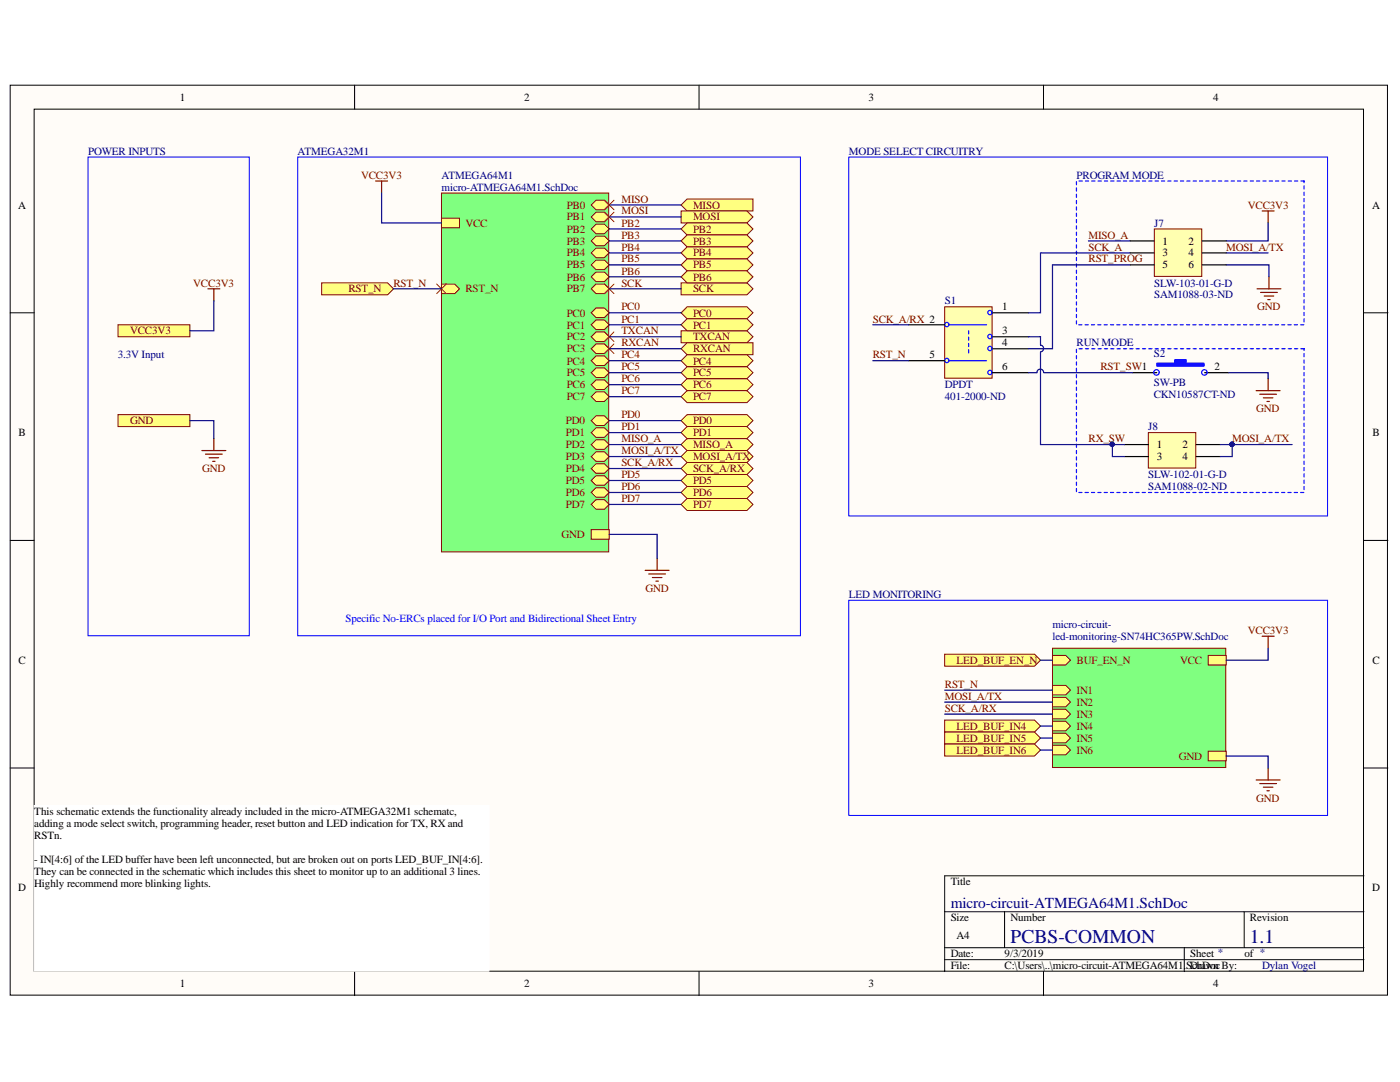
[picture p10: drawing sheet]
<svg xmlns="http://www.w3.org/2000/svg" width="279mm" height="216mm" viewBox="0 0 279 216" stroke-linecap="round" stroke-linejoin="round" font-family="sans-serif">
<g fill="#fffcf8" stroke="#000" stroke-width=".2">
<path d="M2 17h274.9v181.6h-274.9z"/>
<path d="M6.8 21.8h265.3v172h-265.3z"/>
</g>
<g fill="none" stroke="#000" stroke-width=".2">
<path d="M70.8 17v4.8M139.5 17v4.8M208.3 17v4.8M2 62.4h4.8M272.2 62.4h4.8M2 107.8h4.8M272.2 107.8h4.8M2 153.2h4.8M272.2 153.2h4.8M272.2 174.8h-83.7v19.1M70.8 193.9v4.8M139.5 193.9v4.8"/>
<path d="M188.5 181.9h83.7M188.5 189.1h83.7M188.5 191.5h83.7M200.5 181.9v7.2M208.3 193.9v4.8M236.3 189.1v4.8M248.3 181.9v7.2"/>
</g>
<path d="M6.8 160.7h90.8v33.1h-90.8z" fill="#fff" stroke="#fff" stroke-width=".2"/>
<path d="M250.9 57.6h4.7M251.6 58.4h3.3M251.9 42.1h2.4M252.3 59.1h1.9M253 59.8h.5M253.1 42.1v2.4M253.3 55.2v2.4M250.7 78h4.8M251.4 78.7h3.4M252.1 79.4h1.9M253.1 75.6v2.4M252.8 80.1h.5" fill="none" stroke="#800000" stroke-width=".24"/>
<path d="M59.4 31.3h100.3v95.6h-100.3zM169.4 31.3h95.5v71.7h-95.5z" fill="none" stroke="#00f" stroke-width=".2"/>
<path d="M260.3 36.1h-45.5v28.7h45.5v-28.7" fill="none" stroke="#00f" stroke-width=".24" stroke-dasharray=".6 .6"/>
<path d="M210 129.3h34.6v23.9h-34.6z" fill="#80ff80" stroke="#800000" stroke-width=".2"/>
<path d="M210 143.9h2.7l.9 1-.9 .9h-2.7z" fill-rule="evenodd" fill="#ffff80"/>
<path d="M210 143.9h2.7l.9 1-.9 .9h-2.7z" fill="none" stroke="#800000" stroke-width=".2"/>
<path d="M241.1 130.8h3.6v1.9h-3.6z" fill-rule="evenodd" fill="#ffff80"/>
<path d="M241.1 130.8h3.6v1.9h-3.6z" fill="none" stroke="#800000" stroke-width=".2"/>
<path d="M210 141.5h2.7l.9 1-.9 .9h-2.7z" fill-rule="evenodd" fill="#ffff80"/>
<path d="M210 141.5h2.7l.9 1-.9 .9h-2.7z" fill="none" stroke="#800000" stroke-width=".2"/>
<path d="M210 136.8h2.7l.9 .9-.9 1h-2.7z" fill-rule="evenodd" fill="#ffff80"/>
<path d="M210 136.8h2.7l.9 .9-.9 1h-2.7z" fill="none" stroke="#800000" stroke-width=".2"/>
<path d="M241.1 149.9h3.6v1.9h-3.6z" fill-rule="evenodd" fill="#ffff80"/>
<path d="M241.1 149.9h3.6v1.9h-3.6z" fill="none" stroke="#800000" stroke-width=".2"/>
<path d="M210 139.1h2.7l.9 1-.9 1h-2.7z" fill-rule="evenodd" fill="#ffff80"/>
<path d="M210 139.1h2.7l.9 1-.9 1h-2.7z" fill="none" stroke="#800000" stroke-width=".2"/>
<path d="M210 148.7h2.7l.9 1-.9 .9h-2.7z" fill-rule="evenodd" fill="#ffff80"/>
<path d="M210 148.7h2.7l.9 1-.9 .9h-2.7z" fill="none" stroke="#800000" stroke-width=".2"/>
<path d="M210 146.3h2.7l.9 1-.9 .9h-2.7z" fill-rule="evenodd" fill="#ffff80"/>
<path d="M210 146.3h2.7l.9 1-.9 .9h-2.7z" fill="none" stroke="#800000" stroke-width=".2"/>
<path d="M210 130.8h2.7l.9 .9-.9 1h-2.7z" fill-rule="evenodd" fill="#ffff80"/>
<path d="M210 130.8h2.7l.9 .9-.9 1h-2.7z" fill="none" stroke="#800000" stroke-width=".2"/>
<g fill="#ffff80" stroke="#800000" stroke-width=".2">
<path d="M23.5 64.8h14.4v2.4h-14.4z" fill-rule="evenodd"/>
<path d="M23.5 82.7h14.4v2.4h-14.4z" fill-rule="evenodd"/>
</g>
<path d="M41.5 57.6h2.4M42.7 57.6v2.4M40.3 89.9h4.8M41 90.6h3.4M41.7 91.3h1.9M42.4 92.1h.5M42.7 87.5v2.4" fill="none" stroke="#800000" stroke-width=".24"/>
<path d="M17.6 31.3h32.2v95.6h-32.2zM169.4 119.8h95.5v42.9h-95.5z" fill="none" stroke="#00f" stroke-width=".2"/>
<g fill="#ffff80" stroke="#800000" stroke-width=".2">
<path d="M188.5 143.7h18l1.2 1.2-1.2 1.2h-18z" fill-rule="evenodd"/>
<path d="M188.5 146.1h18l1.2 1.2-1.2 1.2h-18z" fill-rule="evenodd"/>
<path d="M188.5 148.5h18l1.2 1.2-1.2 1.2h-18z" fill-rule="evenodd"/>
</g>
<path d="M251.9 127h2.4M253.1 127v2.3M250.7 155.6h4.8M251.4 156.4h3.4M252.1 157.1h1.9M252.8 157.8h.5M253.1 153.2v2.4" fill="none" stroke="#800000" stroke-width=".24"/>
<path d="M188.5 130.5h18l1.2 1.2-1.2 1.2h-18z" fill-rule="evenodd" fill="#ffff80" stroke="#800000" stroke-width=".2"/>
<path d="M88.1 38.5h33.4v71.6h-33.4z" fill="#80ff80" stroke="#800000" stroke-width=".2"/>
<path d="M118 105.7h3.6v1.9h-3.6z" fill-rule="evenodd" fill="#ffff80"/>
<path d="M118 105.7h3.6v1.9h-3.6z" fill="none" stroke="#800000" stroke-width=".2"/>
<path d="M118 57.6l.9-.9h1.7l1 .9-1 1h-1.7z" fill-rule="evenodd" fill="#ffff80"/>
<path d="M118 57.6l.9-.9h1.7l1 .9-1 1h-1.7z" fill="none" stroke="#800000" stroke-width=".2"/>
<path d="M88.1 56.7h2.6l1 .9-1 1h-2.6z" fill-rule="evenodd" fill="#ffff80"/>
<path d="M88.1 56.7h2.6l1 .9-1 1h-2.6z" fill="none" stroke="#800000" stroke-width=".2"/>
<path d="M88.1 43.5h3.6v1.9h-3.6z" fill-rule="evenodd" fill="#ffff80"/>
<path d="M88.1 43.5h3.6v1.9h-3.6z" fill="none" stroke="#800000" stroke-width=".2"/>
<path d="M118 88.7l.9-.9h1.7l1 .9-1 1h-1.7z" fill-rule="evenodd" fill="#ffff80"/>
<path d="M118 88.7l.9-.9h1.7l1 .9-1 1h-1.7z" fill="none" stroke="#800000" stroke-width=".2"/>
<path d="M118 62.4l.9-.9h1.7l1 .9-1 1h-1.7z" fill-rule="evenodd" fill="#ffff80"/>
<path d="M118 62.4l.9-.9h1.7l1 .9-1 1h-1.7z" fill="none" stroke="#800000" stroke-width=".2"/>
<path d="M118 86.3l.9-.9h1.7l1 .9-1 1h-1.7z" fill-rule="evenodd" fill="#ffff80"/>
<path d="M118 86.3l.9-.9h1.7l1 .9-1 1h-1.7z" fill="none" stroke="#800000" stroke-width=".2"/>
<path d="M118 91.1l.9-1h1.7l1 1-1 1h-1.7z" fill-rule="evenodd" fill="#ffff80"/>
<path d="M118 91.1l.9-1h1.7l1 1-1 1h-1.7z" fill="none" stroke="#800000" stroke-width=".2"/>
<path d="M118 83.9l.9-.9h1.7l1 .9-1 1h-1.7z" fill-rule="evenodd" fill="#ffff80"/>
<path d="M118 83.9l.9-.9h1.7l1 .9-1 1h-1.7z" fill="none" stroke="#800000" stroke-width=".2"/>
<path d="M118 79.1l.9-.9h1.7l1 .9-1 1h-1.7z" fill-rule="evenodd" fill="#ffff80"/>
<path d="M118 79.1l.9-.9h1.7l1 .9-1 1h-1.7z" fill="none" stroke="#800000" stroke-width=".2"/>
<path d="M118 95.9l.9-1h1.7l1 1-1 .9h-1.7z" fill-rule="evenodd" fill="#ffff80"/>
<path d="M118 95.9l.9-1h1.7l1 1-1 .9h-1.7z" fill="none" stroke="#800000" stroke-width=".2"/>
<path d="M118 64.8l.9-1h1.7l1 1-1 1h-1.7z" fill-rule="evenodd" fill="#ffff80"/>
<path d="M118 64.8l.9-1h1.7l1 1-1 1h-1.7z" fill="none" stroke="#800000" stroke-width=".2"/>
<path d="M118 76.8l.9-1h1.7l1 1-1 .9h-1.7z" fill-rule="evenodd" fill="#ffff80"/>
<path d="M118 76.8l.9-1h1.7l1 1-1 .9h-1.7z" fill="none" stroke="#800000" stroke-width=".2"/>
<path d="M118 43.3l.9-1h1.7l1 1-1 .9h-1.7z" fill-rule="evenodd" fill="#ffff80"/>
<path d="M118 43.3l.9-1h1.7l1 1-1 .9h-1.7z" fill="none" stroke="#800000" stroke-width=".2"/>
<path d="M118 55.2l.9-.9h1.7l1 .9-1 1h-1.7z" fill-rule="evenodd" fill="#ffff80"/>
<path d="M118 55.2l.9-.9h1.7l1 .9-1 1h-1.7z" fill="none" stroke="#800000" stroke-width=".2"/>
<path d="M118 74.4l.9-1h1.7l1 1-1 .9h-1.7z" fill-rule="evenodd" fill="#ffff80"/>
<path d="M118 74.4l.9-1h1.7l1 1-1 .9h-1.7z" fill="none" stroke="#800000" stroke-width=".2"/>
<path d="M118 67.2l.9-1h1.7l1 1-1 1h-1.7z" fill-rule="evenodd" fill="#ffff80"/>
<path d="M118 67.2l.9-1h1.7l1 1-1 1h-1.7z" fill="none" stroke="#800000" stroke-width=".2"/>
<path d="M118 52.9l.9-1h1.7l1 1-1 .9h-1.7z" fill-rule="evenodd" fill="#ffff80"/>
<path d="M118 52.9l.9-1h1.7l1 1-1 .9h-1.7z" fill="none" stroke="#800000" stroke-width=".2"/>
<path d="M118 69.6l.9-1h1.7l1 1-1 .9h-1.7z" fill-rule="evenodd" fill="#ffff80"/>
<path d="M118 69.6l.9-1h1.7l1 1-1 .9h-1.7z" fill="none" stroke="#800000" stroke-width=".2"/>
<path d="M118 100.7l.9-1h1.7l1 1-1 .9h-1.7z" fill-rule="evenodd" fill="#ffff80"/>
<path d="M118 100.7l.9-1h1.7l1 1-1 .9h-1.7z" fill="none" stroke="#800000" stroke-width=".2"/>
<path d="M118 50.5l.9-1h1.7l1 1-1 .9h-1.7z" fill-rule="evenodd" fill="#ffff80"/>
<path d="M118 50.5l.9-1h1.7l1 1-1 .9h-1.7z" fill="none" stroke="#800000" stroke-width=".2"/>
<path d="M118 40.9l.9-1h1.7l1 1-1 1h-1.7z" fill-rule="evenodd" fill="#ffff80"/>
<path d="M118 40.9l.9-1h1.7l1 1-1 1h-1.7z" fill="none" stroke="#800000" stroke-width=".2"/>
<path d="M118 72l.9-1h1.7l1 1-1 .9h-1.7z" fill-rule="evenodd" fill="#ffff80"/>
<path d="M118 72l.9-1h1.7l1 1-1 .9h-1.7z" fill="none" stroke="#800000" stroke-width=".2"/>
<path d="M118 98.3l.9-1h1.7l1 1-1 .9h-1.7z" fill-rule="evenodd" fill="#ffff80"/>
<path d="M118 98.3l.9-1h1.7l1 1-1 .9h-1.7z" fill="none" stroke="#800000" stroke-width=".2"/>
<path d="M118 45.7l.9-1h1.7l1 1-1 .9h-1.7z" fill-rule="evenodd" fill="#ffff80"/>
<path d="M118 45.7l.9-1h1.7l1 1-1 .9h-1.7z" fill="none" stroke="#800000" stroke-width=".2"/>
<path d="M118 48.1l.9-1h1.7l1 1-1 .9h-1.7z" fill-rule="evenodd" fill="#ffff80"/>
<path d="M118 48.1l.9-1h1.7l1 1-1 .9h-1.7z" fill="none" stroke="#800000" stroke-width=".2"/>
<path d="M118 93.5l.9-1h1.7l1 1-1 .9h-1.7z" fill-rule="evenodd" fill="#ffff80"/>
<path d="M118 93.5l.9-1h1.7l1 1-1 .9h-1.7z" fill="none" stroke="#800000" stroke-width=".2"/>
<g fill="#ffff80" stroke="#800000" stroke-width=".2">
<path d="M135.9 40.9l1.2-1.2h13.2v2.4h-13.2z" fill-rule="evenodd"/>
<path d="M135.9 42.1h13.2l1.2 1.2-1.2 1.2h-13.2z" fill-rule="evenodd"/>
<path d="M135.9 56.4h13.2l1.2 1.2-1.2 1.2h-13.2z" fill-rule="evenodd"/>
<path d="M135.9 66h13.2l1.2 1.2-1.2 1.2h-13.2z" fill-rule="evenodd"/>
<path d="M135.9 69.6l1.2-1.2h13.2v2.4h-13.2z" fill-rule="evenodd"/>
<path d="M135.9 88.7l1.2-1.2h12l1.2 1.2-1.2 1.2h-12z" fill-rule="evenodd"/>
<path d="M135.9 91.1l1.2-1.2h12l1.2 1.2-1.2 1.2h-12z" fill-rule="evenodd"/>
<path d="M135.9 93.5l1.2-1.2h12l1.2 1.2-1.2 1.2h-12z" fill-rule="evenodd"/>
<path d="M135.9 45.7l1.2-1.2h12l1.2 1.2-1.2 1.2h-12z" fill-rule="evenodd"/>
<path d="M135.9 48.1l1.2-1.2h12l1.2 1.2-1.2 1.2h-12z" fill-rule="evenodd"/>
<path d="M135.9 50.5l1.2-1.2h12l1.2 1.2-1.2 1.2h-12z" fill-rule="evenodd"/>
<path d="M135.9 52.9l1.2-1.2h12l1.2 1.2-1.2 1.1h-12z" fill-rule="evenodd"/>
<path d="M135.9 55.2l1.2-1.2h12l1.2 1.2-1.2 1.2h-12z" fill-rule="evenodd"/>
<path d="M135.9 62.4l1.2-1.2h12l1.2 1.2-1.2 1.2h-12z" fill-rule="evenodd"/>
<path d="M135.9 83.9l1.2-1.2h12l1.2 1.2-1.2 1.2h-12z" fill-rule="evenodd"/>
<path d="M135.9 64.8l1.2-1.2h12l1.2 1.2-1.2 1.2h-12z" fill-rule="evenodd"/>
<path d="M135.9 72l1.2-1.2h12l1.2 1.2-1.2 1.2h-12z" fill-rule="evenodd"/>
<path d="M135.9 74.4l1.2-1.2h12l1.2 1.2-1.2 1.2h-12z" fill-rule="evenodd"/>
<path d="M135.9 76.8l1.2-1.2h12l1.2 1.2-1.2 1.2h-12z" fill-rule="evenodd"/>
<path d="M135.9 79.1l1.2-1.1h12l1.2 1.1-1.2 1.2h-12z" fill-rule="evenodd"/>
<path d="M135.9 86.3l1.2-1.2h12l1.2 1.2-1.2 1.2h-12z" fill-rule="evenodd"/>
<path d="M135.9 95.9l1.2-1.2h12l1.2 1.2-1.2 1.2h-12z" fill-rule="evenodd"/>
<path d="M135.9 98.3l1.2-1.2h12l1.2 1.2-1.2 1.2h-12z" fill-rule="evenodd"/>
<path d="M135.9 100.7l1.2-1.2h12l1.2 1.2-1.2 1.2h-12z" fill-rule="evenodd"/>
</g>
<path d="M120.6 39.9l1.9 2M122.5 39.9l-1.9 2M87.1 56.7l2 1.9M89.1 56.7l-2 1.9M120.6 42.3l1.9 1.9M120.6 56.7l1.9 1.9M122.5 42.3l-1.9 1.9M122.5 56.7l-1.9 1.9M120.6 66.2l1.9 2M120.6 68.6l1.9 1.9M122.5 66.2l-1.9 2M122.5 68.6l-1.9 1.9" fill="none" stroke="#f00" stroke-width=".2"/>
<path d="M75 36.1h2.3M76.2 36.1v2.4M128.8 113.8h4.7M129.5 114.5h3.3M130.2 115.2h1.9M130.9 116h.5M131.1 111.4v2.4" fill="none" stroke="#800000" stroke-width=".24"/>
<path d="M229.2 86.3h9.4v7.1h-9.4z" fill="#ffffb0" stroke="#800000" stroke-width=".2"/>
<path d="M224.4 88.7h4.8M224.4 91.1h4.8M238.7 88.7h4.8M238.7 91.1h4.8" fill="none" stroke="#000" stroke-width=".24"/>
<path d="M188.5 61.2h9.5v14.3h-9.5z" fill="#ffffb0" stroke="#800000" stroke-width=".2"/>
<g fill="none" stroke="#00f" stroke-width=".24">
<path d="M189.5 64.8h7.4M189.5 72h7.4"/>
<circle cx="189" cy="71.9" r=".43"/>
<circle cx="189" cy="64.8" r=".43"/>
<circle cx="197.6" cy="69.5" r=".43"/>
<circle cx="197.6" cy="62.4" r=".43"/>
<circle cx="197.6" cy="74.3" r=".43"/>
<circle cx="197.6" cy="67.1" r=".43"/>
<circle cx="230.8" cy="74.3" r=".55"/>
<circle cx="240.4" cy="74.3" r=".55"/>
</g>
<path d="M193.3 66v4.8M260.3 69.6h-45.5v28.7h45.5v-28.7" fill="none" stroke="#00f" stroke-width=".24" stroke-dasharray=".6 .6"/>
<path d="M181.4 64.8h7.1M181.4 72h7.1M198.1 62.4h7.2M198.1 67.2h7.2M198.1 69.6h7.2M198.1 74.4h7.2M226.1 74.4h4.7M240.4 74.4h4.8" fill="none" stroke="#000" stroke-width=".24"/>
<circle cx="245.9" cy="88.7" r=".43" fill="#000080" stroke="#000080" stroke-width=".2"/>
<g fill="#00f" stroke="#00f" stroke-width=".2">
<path d="M234.5 71.8l2.1-.1 .1 .8-.1 .1h-2l-.2-.1z"/>
<path d="M230.9 72.5h9.3l.1 .5-.1 .1h-9.2l-.2-.1z"/>
</g>
<path d="M64.2 56.4h13.1l1.2 1.2-1.2 1.2h-13.1z" fill-rule="evenodd" fill="#ffff80" stroke="#800000" stroke-width=".2"/>
<g fill="none" stroke="#000080" stroke-width=".24">
<path d="M76.2 38.5v6h11.9M78.5 57.6h9.6M121.6 48.1h14.3M121.6 50.5h14.3M121.6 40.9h14.3M121.6 43.3h14.3M121.6 57.6h14.3M121.6 55.2h14.3M121.6 52.9h14.3M121.6 45.7h14.3M217.2 48.1h8.4M225.6 50.5h-17.9v11.9h-2.4"/>
<path d="M225.6 52.9h-15.6v16.7h-4.7M244.7 52.9h8.6v2.3M244.7 50.5h8.4M253.1 44.5v3.6h-8.4M42.7 60v6h-4.8M121.6 67.2h14.3M121.6 69.6h14.3M121.6 62.4h14.3M121.6 79.1h14.3M121.6 64.8h14.3M121.6 76.8h14.3M121.6 74.4h14.3"/>
<path d="M121.6 72h14.3M174.2 64.8h7.2M174.2 72h7.2M205.3 67.2h2.4v1.7a.67 .67 0 0 1 .6 .6 .67 .67 0 0 1-.7 .7M207.7 70.3v18.4h14.3v2.4h2.4M208.3 74.4a.67 .67 0 0 0-.7-.8 .67 .67 0 0 0-.7 .8h-1.6M208.4 74.4h17.7M245.2 74.4h7.9v1.2M37.9 83.9h4.8v3.6M121.6 88.7h14.3M121.6 91.1h14.3M121.6 93.5h14.3"/>
<path d="M121.6 86.3h14.3M121.6 83.9h14.3M121.6 95.9h14.3M121.6 98.3h14.3M222 88.7h2.4M243.5 88.7h14.4M245.9 88.7v2.4h-2.4M121.6 106.6h9.5v4.8M121.6 100.7h14.3M188.5 137.7h21.5M207.7 131.7h2.3M253.1 129.3v2.4h-8.4"/>
<path d="M188.5 142.5h21.5M188.5 140.1h21.5M207.7 144.9h2.3M207.7 147.3h2.3M207.7 149.7h2.3M244.7 150.9h8.4v2.3"/>
</g>
<g fill="#000080" stroke="#000080" stroke-width=".2">
<circle cx="222" cy="88.7" r=".43"/>
<circle cx="245.9" cy="88.7" r=".43"/>
</g>
<path d="M230.4 45.7h9.4v9.4h-9.4z" fill="#ffffb0" stroke="#800000" stroke-width=".2"/>
<path d="M225.6 48.1h4.8M225.6 50.5h4.8M225.6 52.9h4.8M239.9 48.1h4.8M239.9 50.5h4.8M239.9 52.9h4.8" fill="none" stroke="#000" stroke-width=".24"/>
<g font-size="3.9" fill="#000080">
<text x="201.7" y="188.3">PCBS-COMMON</text>
<text x="249.5" y="188.3">1.1</text>
</g>
<text font-size="3" fill="#000080" x="189.7" y="181.2">micro-circuit-ATMEGA64M1.SchDoc</text>
<g font-size="2.2">
<text x="35.9" y="20.1">1</text>
<text x="104.6" y="20.1">2</text>
<text x="173.3" y="20.1">3</text>
<text x="242.1" y="20.1">4</text>
<text x="3.6" y="41.6">A</text>
<text x="273.8" y="41.6">A</text>
<text x="232" y="48.8">1</text>
<text x="232" y="51.2">3</text>
<text x="232" y="53.5">5</text>
<text x="237.2" y="48.8">2</text>
<text x="237.2" y="51.2">4</text>
<text x="237.2" y="53.5">6</text>
<text x="200" y="61.9">1</text>
<text x="185.5" y="71.5">5</text>
<text x="200" y="66.7">3</text>
<text x="200" y="69.1">4</text>
<text x="200" y="73.9">6</text>
<text x="242.4" y="73.9">2</text>
<text x="3.7" y="87">B</text>
<text x="230.8" y="89.4">1</text>
<text x="236" y="89.4">2</text>
<text x="273.9" y="87">B</text>
<text x="230.8" y="91.9">3</text>
<text x="236" y="91.9">4</text>
<text x="3.7" y="132.4">C</text>
<text x="273.9" y="132.4">C</text>
<text x="6.9" y="162.6">This schematic extends the functionality already included in the micro-ATMEGA32M1 schematc,</text>
<text x="6.9" y="165">adding a mode select switch, programming header, reset button and LED indication for TX, RX and</text>
<text x="6.9" y="167.5">RSTn.</text>
<text x="6.9" y="172.2">- IN[4:6] ofthe LED buffer have been left unconnected, but are broken out on ports LED_BUF_IN[4:6].</text>
<text x="3.6" y="177.9">D</text>
<text x="6.9" y="174.6">They can be connected in the schematic which includes this sheet to monitor up to an additional 3 lines.</text>
<text x="6.9" y="177">Highly recommend more blinking lights.</text>
<text x="189.7" y="176.7">Title</text>
<text x="273.8" y="177.9">D</text>
<text x="189.7" y="183.9">Size</text>
<text x="201.7" y="183.9">Number</text>
<text x="249.5" y="183.9">Revision</text>
<text x="189.7" y="191.1">Date:</text>
<text x="190.9" y="187.4">A4</text>
<text x="200.5" y="191.1">9/3/2019</text>
<text x="237.5" y="191.1">Sheet *</text>
<text x="248.4" y="191.1">of *</text>
<text x="35.9" y="197">1</text>
<text x="104.6" y="197">2</text>
<text x="173.3" y="197">3</text>
<text x="189.7" y="193.4">File:</text>
<text x="200.5" y="193.4">C:\Users\..\micro-circuit-ATMEGA64M1.</text>
<text x="236.7" y="193.4">SDrawn</text>
<text x="237.9" y="193.4">chDocBy:</text>
<text x="242.1" y="197">4</text>
</g>
<g font-size="2.2" fill="#000080">
<text x="17.6" y="30.9">POWER INPUTS</text>
<text x="59.4" y="30.9">ATMEGA32M1</text>
<text x="88.1" y="35.7">ATMEGA64M1</text>
<text x="169.4" y="30.9">MODE SELECT CIRCUITRY</text>
<text x="214.9" y="35.7">PROGRAM MODE</text>
<text x="88.1" y="38.1">micro-ATMEGA64M1.SchDoc</text>
<text x="230.3" y="45.3">J7</text>
<text x="230.3" y="59.5">SAM1088-03-ND</text>
<text x="230.3" y="57.2">SLW-103-01-G-D</text>
<text x="188.6" y="60.7">S1</text>
<text x="23.5" y="71.5">3.3V Input</text>
<text x="214.9" y="69.1">RUN MODE</text>
<text x="230.3" y="71.3">S2</text>
<text x="188.6" y="77.5">DPDT</text>
<text x="230.3" y="77">SW-PB</text>
<text x="188.6" y="79.8">401-2000-ND</text>
<text x="230.3" y="79.4">CKN10587CT-ND</text>
<text x="229.2" y="85.8">J8</text>
<text x="229.2" y="95.4">SLW-102-01-G-D</text>
<text x="229.2" y="97.8">SAM1088-02-ND</text>
<text x="169.4" y="119.3">LED MONITORING</text>
<text x="210" y="125.3">micro-circuit-</text>
<text x="210" y="127.7">led-monitoring-SN74HC365PW.SchDoc</text>
<text x="251.9" y="193.4">Dylan Vogel</text>
</g>
<g font-size="2.2" fill="#800000">
<text x="72.1" y="35.7">VCC3V3</text>
<text x="113.1" y="41.6">PB0</text>
<text x="124" y="40.4">MISO</text>
<text x="138.3" y="41.6">MISO</text>
<text x="249" y="41.6">VCC3V3</text>
<text x="92.9" y="45.3">VCC</text>
<text x="113.1" y="44">PB1</text>
<text x="113.1" y="46.4">PB2</text>
<text x="124" y="42.8">MOSI</text>
<text x="124" y="45.3">PB2</text>
<text x="124" y="47.6">PB3</text>
<text x="138.3" y="44">MOSI</text>
<text x="138.3" y="46.4">PB2</text>
<text x="217.2" y="47.6">MISO_A</text>
<text x="113.1" y="53.5">PB5</text>
<text x="113.1" y="51.2">PB4</text>
<text x="113.1" y="48.8">PB3</text>
<text x="124" y="50">PB4</text>
<text x="124" y="52.4">PB5</text>
<text x="138.3" y="48.8">PB3</text>
<text x="138.3" y="51.2">PB4</text>
<text x="138.3" y="53.5">PB5</text>
<text x="217.2" y="50">SCK_A</text>
<text x="217.2" y="52.4">RST_PROG</text>
<text x="244.7" y="50">MOSI_A/TX</text>
<text x="38.6" y="57.2">VCC3V3</text>
<text x="69.5" y="58.4">RST_N</text>
<text x="78.5" y="57.2">RST_N</text>
<text x="92.9" y="58.4">RST_N</text>
<text x="113.1" y="58.4">PB7</text>
<text x="113.1" y="56">PB6</text>
<text x="124" y="54.8">PB6</text>
<text x="124" y="57.2">SCK</text>
<text x="138.3" y="58.4">SCK</text>
<text x="138.3" y="56">PB6</text>
<text x="113.1" y="63.2">PC0</text>
<text x="113.1" y="65.5">PC1</text>
<text x="124" y="61.9">PC0</text>
<text x="124" y="64.4">PC1</text>
<text x="138.3" y="63.2">PC0</text>
<text x="138.3" y="65.5">PC1</text>
<text x="174.2" y="64.4">SCK_A/RX 2</text>
<text x="250.9" y="61.9">GND</text>
<text x="26" y="66.7">VCC3V3</text>
<text x="113.1" y="67.9">PC2</text>
<text x="113.1" y="70.3">PC3</text>
<text x="124" y="71.5">PC4</text>
<text x="124" y="66.7">TXCAN</text>
<text x="124" y="69.1">RXCAN</text>
<text x="138.3" y="67.9">TXCAN</text>
<text x="138.3" y="70.3">RXCAN</text>
<text x="174.2" y="71.5">RST_N</text>
<text x="113.1" y="77.5">PC6</text>
<text x="113.1" y="75.1">PC5</text>
<text x="113.1" y="72.7">PC4</text>
<text x="124" y="73.9">PC5</text>
<text x="124" y="76.3">PC6</text>
<text x="138.3" y="72.7">PC4</text>
<text x="138.3" y="75.1">PC5</text>
<text x="138.3" y="77.5">PC6</text>
<text x="219.6" y="73.9">RST_SW1</text>
<text x="113.1" y="79.8">PC7</text>
<text x="124" y="78.7">PC7</text>
<text x="124" y="83.5">PD0</text>
<text x="138.3" y="79.8">PC7</text>
<text x="250.7" y="82.3">GND</text>
<text x="26" y="84.7">GND</text>
<text x="112.9" y="89.4">PD2</text>
<text x="112.9" y="87">PD1</text>
<text x="112.9" y="84.7">PD0</text>
<text x="124" y="85.8">PD1</text>
<text x="124" y="88.2">MISO_A</text>
<text x="138.3" y="89.4">MISO_A</text>
<text x="138.3" y="84.7">PD0</text>
<text x="138.3" y="87">PD1</text>
<text x="217.2" y="88.2">RX_SW</text>
<text x="245.9" y="88.2">MOSI_A/TX</text>
<text x="40.3" y="94.2">GND</text>
<text x="112.9" y="91.9">PD3</text>
<text x="112.9" y="94.2">PD4</text>
<text x="124" y="93">SCK_A/RX</text>
<text x="124" y="90.7">MOSI_A/TX</text>
<text x="124" y="95.4">PD5</text>
<text x="138.3" y="91.9">MOSI_A/TX</text>
<text x="138.3" y="94.2">SCK_A/RX</text>
<text x="112.9" y="96.6">PD5</text>
<text x="112.9" y="101.4">PD7</text>
<text x="112.9" y="99">PD6</text>
<text x="124" y="97.8">PD6</text>
<text x="124" y="100.2">PD7</text>
<text x="138.3" y="96.6">PD5</text>
<text x="138.3" y="99">PD6</text>
<text x="138.3" y="101.4">PD7</text>
<text x="112.1" y="107.3">GND</text>
<text x="128.8" y="118.2">GND</text>
<text x="249" y="126.5">VCC3V3</text>
<text x="188.6" y="137.3">RST_N</text>
<text x="190.9" y="132.4">LED_BUF_EN_N</text>
<text x="214.9" y="132.4">BUF_EN_N</text>
<text x="235.5" y="132.4">VCC</text>
<text x="188.6" y="139.6">MOSI_A/TX</text>
<text x="188.6" y="142">SCK_A/RX</text>
<text x="214.9" y="143.2">IN3</text>
<text x="214.9" y="138.4">IN1</text>
<text x="214.9" y="140.8">IN2</text>
<text x="190.9" y="145.6">LED_BUF_IN4</text>
<text x="190.9" y="148">LED_BUF_IN5</text>
<text x="214.9" y="145.6">IN4</text>
<text x="214.9" y="148">IN5</text>
<text x="190.9" y="150.4">LED_BUF_IN6</text>
<text x="214.9" y="150.4">IN6</text>
<text x="235.2" y="151.6">GND</text>
<text x="250.7" y="159.9">GND</text>
</g>
<text font-size="2.2" fill="#00f" x="68.9" y="124.1">Specific No-ERCs placed for I/O Port and Bidirectional Sheet Entry</text>
</svg>
